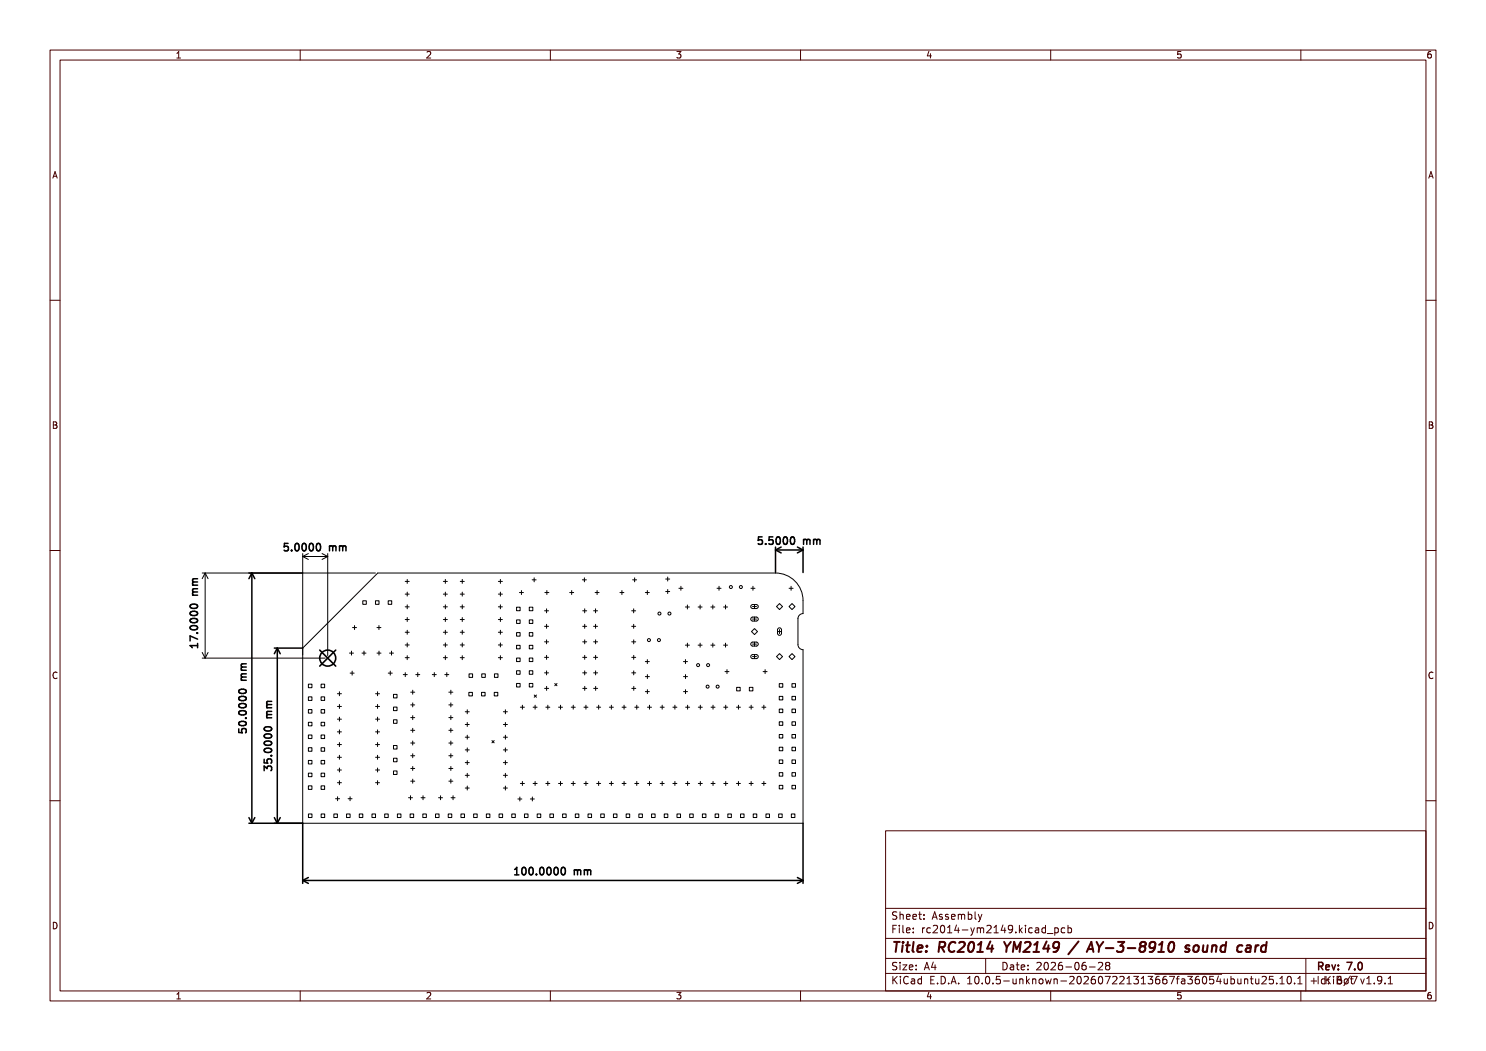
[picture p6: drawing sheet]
<svg xmlns="http://www.w3.org/2000/svg" width="297mm" height="210mm" viewBox="0 0 297 210" stroke-linecap="round" stroke-linejoin="round" font-family="sans-serif">
<g fill="none" stroke="#000" stroke-width=".32">
<path d="M63.9 129.9l3.2 3.2M67.1 129.9l-3.2 3.2"/>
<circle cx="65.5" cy="131.5" r="1.6"/>
</g>
<g fill="none" stroke="#000" stroke-width=".2">
<path d="M40.4 114.5h34.6M41 114.5v17M41 114.5l.6 1.1M41 114.5l-.6 1.1M60.5 110.6v53.9h100v-34.7a1.02 1.02 0 0 1-1-1v-5.2a1.02 1.02 0 0 1 1-1 8.1 8.1 0 0 0-1.1-5.8 5.5 5.5 0 0 0-4.4-2.3h-79.5l-15 15M60.5 111.2h5M60.5 111.2l1.1 .6M61.6 110.6l-1.1 .6M64.4 110.6l1.1 .6M65.5 110.6v20.4M65.5 111.2l-1.1 .6M81 118.7h.8"/>
<path d="M81 116.2h.8M81.4 115.8v.8M81.4 118.3v.8M88.6 118.7h.8M88.6 116.2h.8M89 115.8v.8M89 118.3v.8M92 118.7h.8M92 116.2h.8M92.4 115.8v.8M92.4 118.3v.8M99.6 118.7h.8"/>
<path d="M99.6 116.2h.8M100 115.8v.8M100 118.3v.8M103.8 118.4h.8M104.2 118v.8M106.4 115.9h.8M106.8 115.5v.8M108.9 118.4h.8M109.3 118v.8M113.9 118.4h.8M114.3 118v.8M116.4 115.9h.8"/>
<path d="M116.8 115.5v.8M118.9 118.4h.8M119.3 118v.8M123.9 118.4h.8M124.3 118v.8M126.4 115.9h.8M126.8 115.5v.8M129 118.4h.8M129.4 118v.8M133 118.2h.9M133 115.7h.9M133.5 115.3v.8"/>
<path d="M133.5 117.8v.8M135.7 117.5h.8M136.1 117.1v.9M143.3 117.5h.8M143.7 117.1v.9M150.1 117.5h.8M150.5 117.1v.9M157.7 117.5h.8M158.1 117.1v.9M40.4 131.5h24.6M40.4 130.4l.6 1.1M41.6 130.4l-.6 1.1"/>
<path d="M61.6 139.2h.7v.8h-.7zM61.6 136.7h.7v.7h-.7zM64.2 139.2h.7v.8h-.7zM64.2 136.7h.7v.7h-.7zM67.4 138.6h.8M67.8 138.2v.8M69.8 130.5h.9M70 134.5h.8M70.2 130.1v.8M70.4 134.1v.8M70.5 125.4h.8M70.9 125v.8"/>
<path d="M72.3 130.5h.9M72.5 120h.7v.8h-.7zM72.7 130.1v.8M75 120h.8v.8h-.8zM75.1 138.6h.8M75.3 125.4h.8M75.3 130.5h.9M75.5 138.2v.8M75.7 125v.8M75.7 130.1v.8M77.6 120h.7v.8h-.7zM77.6 134.5h.8"/>
<path d="M77.8 130.5h.9M78 134.1v.8M78.3 130.1v.8M78.6 138.7h.8v.8h-.8zM80.6 134.8h.8M81 121.3h.8M81 131.4h.8M81 128.9h.8M81 126.3h.8M81 123.8h.8M81 134.4v.8M81.4 120.9v.8"/>
<path d="M81.4 123.4v.8M81.4 125.9v.8M81.4 128.5v.8M81.4 131v.8M82.1 138.3h.8M82.5 137.9v.8M83.1 134.8h.8M83.5 134.4v.8M86.4 134.8h.8M86.8 134.4v.8M88.6 121.3h.8M88.6 131.4h.8"/>
<path d="M88.6 128.9h.8M88.6 126.3h.8M88.6 123.8h.8M88.9 134.8h.8M89 120.9v.8M89 123.4v.8M89 125.9v.8M89 128.5v.8M89 131v.8M89.3 134.4v.8M89.7 138.3h.8M90.1 137.9v.8"/>
<path d="M92 121.3h.8M92 131.4h.8M92 128.9h.8M92 126.3h.8M92 123.8h.8M92.4 120.9v.8M92.4 123.4v.8M92.4 125.9v.8M92.4 128.5v.8M92.4 131v.8M93.7 138.3h.7v.8h-.7zM93.7 134.6h.8v.8h-.8z"/>
<path d="M96.2 138.3h.8v.8h-.8zM96.3 134.6h.7v.8h-.7zM98.8 138.3h.7v.8h-.7zM98.8 134.6h.7v.8h-.7zM99.6 121.3h.8M99.6 131.4h.8M99.6 128.9h.8M99.6 126.3h.8M99.6 123.8h.8M100 120.9v.8M100 123.4v.8M100 125.9v.8"/>
<path d="M100 128.5v.8M100 131v.8M103.2 136.6h.8v.7h-.8zM103.2 134h.8v.7h-.8zM103.2 131.5h.8v.7h-.8zM103.2 128.9h.8v.8h-.8zM103.2 126.4h.8v.7h-.8zM103.2 123.9h.8v.7h-.8zM103.2 121.3h.8v.7h-.8zM105.8 136.6h.7v.7h-.7zM105.8 134h.7v.7h-.7zM105.8 131.5h.7v.7h-.7z"/>
<path d="M105.8 128.9h.7v.8h-.7zM105.8 126.4h.7v.7h-.7zM105.8 123.9h.7v.7h-.7zM105.8 121.3h.7v.7h-.7zM106.8 138.9l.4 .4M107.2 138.9l-.4 .4M108.8 134.4h.8M108.8 131.4h.8M108.8 128.2h.8M108.8 125.2h.8M108.8 122.1h.8M108.8 137.6h.9"/>
<path d="M109.2 121.7v.7M109.2 124.7v.9M109.2 127.9v.7M109.2 130.9v.9M109.2 134v.9M109.2 137.2v.7M110.9 136.6l.4 .4M111.3 136.6l-.4 .4M116.5 134.4h.8M116.5 131.4h.8M116.5 128.2h.8M116.5 125.2h.8"/>
<path d="M116.5 122.1h.8M116.5 137.6h.8M116.9 121.7v.7M116.9 124.7v.9M116.9 127.9v.7M116.9 130.9v.9M116.9 134v.9M116.9 137.2v.7M118.6 125.2h.8M118.6 122.1h.8M118.6 134.4h.8M118.6 131.4h.8"/>
<path d="M118.6 128.2h.8M118.7 137.6h.7M119 121.7v.7M119 124.7v.9M119 127.9v.7M119 130.9v.9M119 134v.9M119.1 137.2v.7M126.3 125.2h.7M126.3 122.1h.7M126.3 134.4h.8M126.3 131.4h.8"/>
<path d="M126.3 128.2h.8M126.3 137.6h.8M126.7 121.7v.7M126.7 124.7v.9M126.7 127.9v.7M126.7 130.9v.9M126.7 134v.9M126.7 137.2v.7M129 132.2h.8M129 138.2h.8M129 135.2h.8M129.4 131.8v.8"/>
<path d="M129.4 134.8v.8M129.4 137.8v.8M136.6 132.2h.8M136.6 138.2h.8M136.6 135.2h.8M137 128.9h.8M137 121.3h.8M137 131.8v.8M137 134.8v.8M137 137.8v.8M137.4 120.9v.8M137.4 128.5v.8"/>
<path d="M139.5 128.9h.8M139.5 121.3h.8M139.9 120.9v.8M139.9 128.5v.8M142.1 128.9h.8M142.1 121.3h.8M142.5 120.9v.8M142.5 128.5v.8M144.6 128.9h.8M144.6 121.3h.8M144.9 134.2h.8M145 120.9v.8"/>
<path d="M145 128.5v.8M145.3 133.8v.8M147.2 137.3h.7v.8h-.7zM149.8 137.3h.7v.8h-.7zM150.1 131l.4-.2h.7a.4 .4 0 0 1 .3 .4 .4 .4 0 0 1-.3 .4h-.7a.4 .4 0 0 1-.4-.6zM150.1 123.5l.4-.2h.7a.4 .4 0 0 1 .3 .4 .4 .4 0 0 1-.3 .4h-.7a.4 .4 0 0 1-.4-.6zM150.1 121l.4-.2h.7a.4 .4 0 0 1 .3 .4 .4 .4 0 0 1-.3 .4h-.7a.4 .4 0 0 1-.4-.6zM150.2 126.2l.6-.6 .6 .6-.6 .6zM150.2 128.4l1-.1a.4 .4 0 0 1 .3 .4 .4 .4 0 0 1-.3 .4h-.7a.4 .4 0 0 1-.4-.3 .4 .4 0 0 1 .1-.4zM150.4 131.2h.8M150.4 128.7h.8M150.4 123.7h.8"/>
<path d="M150.4 121.2h.8M150.8 120.8v.8M150.8 123.3v.8M150.8 128.3v.8M150.8 130.8v.8M152.5 134.2h.8M152.9 133.8v.8M155.4 126.2h.8M155.5 125.6a.4 .4 0 0 1 .4-.1 .4 .4 0 0 1 .3 .3v.7a.4 .4 0 0 1-.4 .5 .4 .4 0 0 1-.4-.5zM155.7 139.1h.8v.8h-.8zM155.7 136.6h.8v.7h-.8zM155.8 130.6l.6 .6-.6 .6-.6-.6z"/>
<path d="M155.8 120.6l.6 .6-.6 .6-.6-.6zM155.8 125.8v.8M157.7 121.2l.6-.6 .6 .6-.6 .6zM158.3 139.1h.7v.8h-.7zM158.3 136.6h.7v.7h-.7zM158.3 130.6l.6 .6-.6 .6-.6-.6zM61.6 157h.7v.7h-.7zM61.6 154.5h.7v.7h-.7zM61.6 151.9h.7v.8h-.7zM61.6 149.4h.7v.7h-.7zM61.6 146.9h.7v.7h-.7zM61.6 144.3h.7v.7h-.7z"/>
<path d="M61.6 141.8h.7v.7h-.7zM64.2 157h.7v.7h-.7zM64.2 154.5h.7v.7h-.7zM64.2 151.9h.7v.8h-.7zM64.2 149.4h.7v.7h-.7zM64.2 146.9h.7v.7h-.7zM64.2 144.3h.7v.7h-.7zM64.2 141.8h.7v.7h-.7zM67.1 159.6h.8M67.4 156.4h.8M67.4 153.9h.8M67.4 151.3h.8"/>
<path d="M67.4 148.8h.8M67.4 146.2h.8M67.4 143.7h.8M67.4 141.2h.8M67.5 159.2v.8M67.8 140.8v.8M67.8 143.3v.8M67.8 145.8v.8M67.8 148.4v.8M67.8 150.9v.8M67.8 153.5v.8M67.8 156v.8"/>
<path d="M69.6 159.6h.8M70 159.2v.8M75.1 156.4h.8M75.1 153.9h.8M75.1 151.3h.8M75.1 148.8h.8M75.1 146.2h.8M75.1 143.7h.8M75.1 141.2h.8M75.5 140.8v.8M75.5 143.3v.8M75.5 145.8v.8"/>
<path d="M75.5 148.4v.8M75.5 150.9v.8M75.5 153.5v.8M75.5 156v.8M78.6 154h.8v.8h-.8zM78.6 151.5h.8v.7h-.8zM78.6 149h.8v.7h-.8zM78.6 143.8h.8v.7h-.8zM78.6 141.3h.8v.7h-.8zM81.7 159.4h.7M82 159v.8M82.1 156.1h.8"/>
<path d="M82.1 153.6h.8M82.1 151h.8M82.1 148.5h.8M82.1 145.9h.8M82.1 143.4h.8M82.1 140.9h.8M82.5 140.4v.9M82.5 143v.8M82.5 145.5v.8M82.5 148.1v.8M82.5 150.6v.8M82.5 153.1v.9"/>
<path d="M82.5 155.7v.8M84.1 159.4h.9M84.5 159v.8M87.7 159.4h.7M88 159v.8M89.7 156.1h.8M89.7 153.6h.8M89.7 151h.8M89.7 148.5h.8M89.7 145.9h.8M89.7 143.4h.8M89.7 140.9h.8"/>
<path d="M90.1 140.4v.9M90.1 143v.8M90.1 145.5v.8M90.1 148.1v.8M90.1 150.6v.8M90.1 153.1v.9M90.1 155.7v.8M90.1 159.4h.9M90.5 159v.8M93 157.5h.8M93 154.9h.8M93 152.4h.8"/>
<path d="M93 149.8h.8M93 147.3h.8M93 144.8h.8M93 142.2h.8M93.4 141.8v.8M93.4 144.4v.8M93.4 146.9v.8M93.4 149.4v.8M93.4 152v.8M93.4 154.5v.8M93.4 157.1v.8M98.3 148l.5 .4"/>
<path d="M98.8 148l-.5 .4M100.6 157.5h.8M100.6 154.9h.8M100.6 152.4h.8M100.6 149.8h.8M100.6 147.3h.8M100.6 144.8h.8M100.6 142.2h.8M101 141.8v.8M101 144.4v.8M101 146.9v.8M101 149.4v.8"/>
<path d="M101 152v.8M101 154.5v.8M101 157.1v.8M103.5 159.6h.8M103.9 159.3v.7M104 156.6h.8M104 141.3h.8M104.4 140.9v.8M104.4 156.1v.9M106 159.6h.8M106.4 159.3v.7M106.5 156.6h.9"/>
<path d="M106.5 141.3h.9M106.9 140.9v.8M106.9 156.1v.9M109.1 156.6h.8M109.1 141.3h.8M109.5 140.9v.8M109.5 156.1v.9M111.6 156.6h.8M111.6 141.3h.8M112 140.9v.8M112 156.1v.9M114.2 156.6h.8"/>
<path d="M114.2 141.3h.8M114.6 140.9v.8M114.6 156.1v.9M116.7 156.6h.8M116.7 141.3h.8M117.1 140.9v.8M117.1 156.1v.9M119.2 156.6h.9M119.2 141.3h.9M119.6 140.9v.8M119.6 156.1v.9M121.8 156.6h.8"/>
<path d="M121.8 141.3h.8M122.2 140.9v.8M122.2 156.1v.9M124.3 156.6h.8M124.3 141.3h.8M124.7 140.9v.8M124.7 156.1v.9M126.9 156.6h.8M126.9 141.3h.8M127.3 140.9v.8M127.3 156.1v.9M129.4 156.6h.8"/>
<path d="M129.4 141.3h.8M129.8 140.9v.8M129.8 156.1v.9M131.9 156.6h.9M131.9 141.3h.9M132.3 140.9v.8M132.3 156.1v.9M134.5 156.6h.8M134.5 141.3h.8M134.9 140.9v.8M134.9 156.1v.9M137 156.6h.8"/>
<path d="M137 141.3h.8M137.4 140.9v.8M137.4 156.1v.9M139.6 156.6h.8M139.6 141.3h.8M140 140.9v.8M140 156.1v.9M142.1 156.6h.8M142.1 141.3h.8M142.5 140.9v.8M142.5 156.1v.9M144.6 156.6h.9"/>
<path d="M144.6 141.3h.9M145 140.9v.8M145 156.1v.9M147.2 156.6h.8M147.2 141.3h.8M147.6 140.9v.8M147.6 156.1v.9M149.7 156.6h.8M149.7 141.3h.8M150.1 140.9v.8M150.1 156.1v.9M152.3 156.6h.8"/>
<path d="M152.3 141.3h.8M152.7 140.9v.8M152.7 156.1v.9M155.7 156.9h.8v.7h-.8zM155.7 154.4h.8v.7h-.8zM155.7 151.8h.8v.8h-.8zM155.7 149.3h.8v.7h-.8zM155.7 146.8h.8v.7h-.8zM155.7 144.2h.8v.7h-.8zM155.7 141.7h.8v.7h-.8zM158.3 156.9h.7v.7h-.7zM158.3 154.4h.7v.7h-.7z"/>
<path d="M158.3 151.8h.7v.8h-.7zM158.3 149.3h.7v.7h-.7zM158.3 146.8h.7v.7h-.7zM158.3 144.2h.7v.7h-.7zM158.3 141.7h.7v.7h-.7zM61.6 162.6h.8v.8h-.8zM64.2 162.6h.7v.8h-.7zM66.7 162.6h.7v.8h-.7zM69.3 162.6h.7v.8h-.7zM71.8 162.6h.7v.8h-.7zM74.3 162.6h.8v.8h-.8zM76.9 162.6h.7v.8h-.7z"/>
<path d="M79.4 162.6h.7v.8h-.7zM82 162.6h.7v.8h-.7zM84.5 162.6h.7v.8h-.7zM87 162.6h.8v.8h-.8zM89.6 162.6h.7v.8h-.7zM92.1 162.6h.7v.8h-.7zM94.7 162.6h.7v.8h-.7zM97.2 162.6h.7v.8h-.7zM99.7 162.6h.8v.8h-.8zM102.3 162.6h.7v.8h-.7zM104.8 162.6h.7v.8h-.7zM107.4 162.6h.7v.8h-.7z"/>
<path d="M109.9 162.6h.7v.8h-.7zM112.4 162.6h.8v.8h-.8zM115 162.6h.7v.8h-.7zM117.5 162.6h.7v.8h-.7zM120.1 162.6h.7v.8h-.7zM122.6 162.6h.7v.8h-.7zM125.1 162.6h.8v.8h-.8zM127.7 162.6h.7v.8h-.7zM130.2 162.6h.7v.8h-.7zM132.8 162.6h.7v.8h-.7zM135.3 162.6h.7v.8h-.7zM137.8 162.6h.8v.8h-.8z"/>
<path d="M140.4 162.6h.7v.8h-.7zM142.9 162.6h.7v.8h-.7zM145.5 162.6h.7v.8h-.7zM148 162.6h.7v.8h-.7zM150.5 162.6h.8v.8h-.8zM153.1 162.6h.7v.8h-.7zM155.6 162.6h.7v.8h-.7zM158.2 162.6h.7v.8h-.7z"/>
<circle cx="146.1" cy="117.3" r=".3"/>
<circle cx="148.1" cy="117.3" r=".3"/>
<circle cx="129.7" cy="127.9" r=".3"/>
<circle cx="131.7" cy="127.9" r=".3"/>
<circle cx="131.8" cy="122.6" r=".3"/>
<circle cx="133.8" cy="122.6" r=".3"/>
<circle cx="139.5" cy="132.9" r=".3"/>
<circle cx="141.4" cy="137.2" r=".3"/>
<circle cx="141.5" cy="132.9" r=".3"/>
<circle cx="143.4" cy="137.2" r=".3"/>
</g>
<g fill="none" stroke="#000" stroke-width=".3">
<path d="M38.5 118.9h1M38.5 116.9h1M38.7 118.3l-.2 .2 .1 .4M38.7 116.3l-.2 .2 .1 .4M38.7 118.3h.8M38.7 116.3h.8M39.5 115.6l-.9 .1-.1 .4 .2 .2M39.5 117.6l-.9 .1-.1 .4 .2 .2M49.8 114.5h10.7M50.3 114.5v50M50.3 114.5l.6 1.1M50.3 114.5l-.5 1.1"/>
<path d="M57.6 108.6h-.7l-.1 .7 .2-.2 .5 .1 .1 .2v.5l-.2 .2-.6-.2M58.3 109.9v.2M59.1 108.6h.2a.8 .8 0 0 1 .5 .7 .8 .8 0 0 1-.5 .8 1 1 0 0 1-.2-1.5zM60.5 108.7l.2-.1a.8 .8 0 0 1 .5 .7 .8 .8 0 0 1-.5 .8l-.2-.2-.1-.4zM62 108.6h.1a.8 .8 0 0 1 .6 .7 .8 .8 0 0 1-.6 .8 1 1 0 0 1-.1-1.5zM63.4 108.7l.2-.1a.8 .8 0 0 1 .5 .7 .8 .8 0 0 1-.5 .8l-.2-.2-.2-.4zM65.9 109.1v1M65.9 109.2l.4-.1 .2 .2M66.5 109.3l.2-.2h.4v1M66.5 109.3v.8M67.9 109.2l.4-.1 .2 .2M67.9 109.1v1"/>
<path d="M68.5 109.3l.2-.2h.4v1M68.5 109.3v.8M152.3 107.3h-.7l-.1 .7 .2-.2 .5 .1 .2 .2-.1 .5-.2 .2-.6-.2M153 108.6v.2M154.5 107.3h-.7l-.1 .7 .2-.2 .5 .1 .1 .2v.5l-.3 .2-.5-.2M155 109.3v5.1M155 109.9h5.5M155 109.9l1.1 .6M155.2 107.4l.3-.1a.8 .8 0 0 1 .5 .7 .8 .8 0 0 1-.5 .8l-.3-.2-.1-.4zM156.1 109.3l-1.1 .6M156.7 107.4l.2-.1a.8 .8 0 0 1 .5 .7 .8 .8 0 0 1-.5 .8l-.2-.2-.2-.4zM158.1 107.4l.2-.1a.8 .8 0 0 1 .5 .7 .8 .8 0 0 1-.5 .8l-.2-.2-.1-.4z"/>
<path d="M159.4 109.3l1.1 .6M160.5 109.3v5.1M160.5 109.9l-1.1 .6M160.6 107.8v1M160.6 107.9l.4-.1 .2 .2M161.2 108l.3-.2h.3l.1 1M161.2 108v.8M162.6 107.9l.4-.1 .3 .2M162.6 107.8v1M163.3 108l.2-.2h.3l.1 1M163.3 108v.8M38.1 122.4a.89 .89 0 0 1 1.4 .2 .85 .85 0 0 1-1.5-.1z"/>
<path d="M38.1 123.8a.89 .89 0 0 1 1.4 .3 .85 .85 0 0 1-1.5-.2zM38.1 120.9a.81 .81 0 0 1 1.4 .3 .85 .85 0 0 1-1.5-.1zM38.1 125.1a.81 .81 0 0 1 1.4 .4 .85 .85 0 0 1-1.5-.1zM39.3 126.5h.2M39.5 128.6v.8M39.5 129h-1.5l.4 .4M39.5 127.7l-1.5-.6v1M47.9 137.9a.81 .81 0 0 1 1.3 .3 .85 .85 0 0 1-1.5-.1zM47.9 139.3a.81 .81 0 0 1 1.3 .3 .85 .85 0 0 1-1.5-.1zM48.2 135.9h1M48.2 133.9h1M48.4 135.3l-.2 .2 .2 .4"/>
<path d="M48.4 133.3l-.2 .2 .2 .4M48.4 135.3h.8M48.4 133.3h.8M49.2 132.6l-.9 .1-.1 .4 .2 .2M49.2 134.6l-.9 .1-.1 .4 .2 .2M54.8 129.5h5.7M55.4 129.5v35M55.4 129.5l.6 1.1M55.4 129.5l-.6 1.1M47.7 145.6v.8h.7l-.1-.2 .1-.5 .2-.1h.5l.1 .3-.1 .5M47.9 140.7a.81 .81 0 0 1 1.3 .4 .85 .85 0 0 1-1.5-.2zM47.9 142.1a.81 .81 0 0 1 1.3 .4 .85 .85 0 0 1-1.5-.1z"/>
<path d="M47.9 144.3a.81 .81 0 0 1 1.3 .3 .85 .85 0 0 1-1.5-.1zM49.1 143.5h.1M52.8 151.7v.7l.7 .1-.1-.2v-.5l.3-.2 .5 .1 .1 .2-.1 .6M52.8 154v-.9l.6 .5 .1-.5h.7l.1 .3-.1 .6M52.9 145.4a.89 .89 0 0 1 1.4 .3 .85 .85 0 0 1-1.5-.1zM52.9 146.9a.89 .89 0 0 1 1.4 .2 .85 .85 0 0 1-1.5-.1zM52.9 148.3a.89 .89 0 0 1 1.4 .3 .85 .85 0 0 1-1.5-.2zM52.9 149.7a.89 .89 0 0 1 1.4 .3 .85 .85 0 0 1-1.5-.1zM53.3 141.4h1M53.3 143.4h1M53.5 142.8l-.2 .2 .1 .4M53.5 140.8l-.2 .2 .1 .4"/>
<path d="M53.5 142.8h.8M53.5 140.8h.8M54.2 151h.1M54.3 140.1l-.9 .1-.1 .4 .2 .2M54.3 142.1l-.9 .1-.1 .4 .2 .2M49.8 164.5h10.7v12M49.8 163.4l.5 1.1M50.9 163.4l-.6 1.1M54.8 163.4l.6 1.1M56 163.4l-.6 1.1M60.5 175.9h100M60.5 175.9l1.1 .6"/>
<path d="M61.6 175.3l-1.1 .6M102.9 174.8h.8M102.9 173.7l.4-.4v1.5M104.5 173.4l.1-.1a.8 .8 0 0 1 .6 .8 .8 .8 0 0 1-.6 .7 1 1 0 0 1-.1-1.4zM105.9 173.5l.2-.2a.8 .8 0 0 1 .5 .8 .8 .8 0 0 1-.5 .7l-.2-.1-.2-.5zM107.2 174.7v.1M108 173.5l.2-.2a.8 .8 0 0 1 .5 .8 .8 .8 0 0 1-.5 .7l-.2-.1-.1-.5zM109.4 173.5l.2-.2a.8 .8 0 0 1 .6 .8 .8 .8 0 0 1-.6 .7l-.2-.1-.1-.5zM110.9 173.4l.2-.1a.8 .8 0 0 1 .5 .8 .8 .8 0 0 1-.5 .7 1 1 0 0 1-.2-1.4zM112.3 173.5l.2-.2a.8 .8 0 0 1 .5 .8 .8 .8 0 0 1-.5 .7l-.2-.1-.2-.5zM114.8 173.8v1M114.8 174l.4-.2 .2 .2"/>
<path d="M115.4 174l.2-.2 .4 .1 .1 .9M115.4 174v.8M116.8 174l.4-.2 .2 .2M116.8 173.8v1M117.4 174l.2-.2 .4 .1 .1 .9M117.4 174v.8M159.4 175.3l1.1 .6M160.5 164.5v12M160.5 175.9l-1.1 .6"/>
</g>
<g fill="none" stroke="#480000" stroke-width=".2">
<path d="M10 10h277v190h-277zM12 12h273v186h-273zM35.3 11.6h.8M35.3 10.7l.4-.4v1.3M60 10v2M85.3 10.4l.5-.1 .3 .4-.8 .9h.8M110 10v2M135.3 10.3h.8l-.4 .5 .3 .1v.6l-.2 .1-.5-.1M160 10v2M185.7 10.2l-.4 1h.9M186 10.7v.9M210 10v2"/>
<path d="M236 10.3h-.6l-.1 .6 .2-.1 .5 .1 .1 .1-.1 .5-.2 .1-.5-.1M260 10v2M286 10.3l-.4 .1-.2 .2-.1 .7 .3 .3 .4-.1 .1-.5-.1-.1-.4-.1-.3 .2M10.6 35.6l.4-1.3 .4 1.3M10.7 35.2h.6M285.6 35.6l.4-1.3 .4 1.3M285.7 35.2h.6M10 60h2M285 60h2M10.7 84.3h.4l.2 .2-.2 .4 .2 .1 .1 .3-.2 .3h-.5zM10.7 84.9h.4M285.7 84.3h.4l.2 .2-.2 .4 .2 .1 .1 .3-.2 .3h-.5z"/>
<path d="M285.7 84.9h.4M10 110h2M285 110h2M11.4 134.4a.62 .62 0 0 0-.9 .5 .62 .62 0 0 0 .7 .7l.2-.1M286.4 134.4a.62 .62 0 0 0-.9 .5 .62 .62 0 0 0 .7 .7l.2-.1M10 160h2M285 160h2M177 166h108v32h-108zM10.7 184.3a.66 .66 0 0 1 .7 .6 .66 .66 0 0 1-.7 .7zM35.3 198.7l.4-.4v1.3M35.3 199.6h.8M60 198v2"/>
<path d="M85.3 198.4l.5-.1 .3 .4-.8 .9h.8M110 198v2M135.3 198.3h.8l-.4 .5 .3 .1v.6l-.2 .1-.5-.1M160 198v2M177 194.5h108M177 191.5h108M177 187.5h108M177 181.5h108M178.5 195.1v1.5M178.5 185.6h.5M178.7 195.7l.6 .9M179.2 184.9h-.7v1.5"/>
<path d="M179.2 192.4l-.5-.1-.2 .1v.5l.6 .3 .1 .3-.2 .3-.6-.1M179.2 182.3l-.5-.1-.2 .1v.5l.6 .3 .1 .3-.2 .3-.6-.1M179.3 195.1l-.8 .9M179.7 184.9v.1M179.7 185.4v1M179.9 182.2v1.5M179.9 192.3v.1M179.9 192.8v1M179.9 182.8l.2-.1 .4 .1v.9M180 195.1v.1M180 195.6v1M180.5 192.8h.7l-.7 1h.7"/>
<path d="M180.5 184.9v1.3l.2 .2M181.2 185.9l.7-.2-.1-.2-.4-.1-.2 .2v.7h.6M181.2 183.2l.7-.1-.1-.3-.4-.1-.2 .2v.7h.6M181.5 195.2a.71 .71 0 0 0-1 .5 .71 .71 0 0 0 .7 .9l.3-.1M181.7 193.3l.8-.1-.1-.3-.4-.1-.3 .2 .1 .7h.6M182.2 195.7h.5l.1 .9M182.5 183.2l.7-.1-.1-.3-.4-.1-.2 .2v.7h.6M182.5 186.3v.1M182.5 185.5v.1M182.8 196h-.5l-.2 .2 .2 .4 .5-.1M183.1 193.7v.1M183.1 192.9v.1"/>
<path d="M183.6 182.7h.6M183.8 182.2v1.3l.4 .2M184.2 195.7l-.5-.1-.2 .3 .1 .6h.6M184.2 195.1v1.5M184.4 185.4v1M184.7 183.6v.1M184.7 182.8v.1M184.7 193.8l.5-1.5 .5 1.5M184.8 185.4l-.4 .3M184.9 193.4h.7M185.7 198.2l-.4 1h.9M186 185.5l-.5-.1-.3 .3 .2 .6h.6"/>
<path d="M186 198.7v.9M186 195.8h.5M186.3 183.7l.5-1.5 .5 1.5M186.5 183.3h.7M186.5 185l.6-.1 .3 .4-.9 1.1h.9M186.5 192.2l-.3 1.1h.9M186.7 195.1h-.7v1.5h.7M186.9 192.8v1M187.4 196.5v.1M188.1 195.1a.76 .76 0 0 1 .9 .7 .76 .76 0 0 1-.9 .8zM188.1 185l.2-.1a.8 .8 0 0 1 .5 .7 .8 .8 0 0 1-.5 .8l-.2-.1-.1-.5zM188.3 182.8l-.3-.1-.3 .2 .1 .2 .5 .2v.3h-.6"/>
<path d="M189.4 186.4h.8M189.4 185.3l.4-.4v1.5M189.5 182.8l-.3-.1-.2 .2v.2l.5 .2v.3h-.5M189.6 196.5v.1M190.1 196.6l.5-1.5 .5 1.5M190.2 183.2l.7-.1-.1-.3-.4-.1-.2 .2v.7h.6M190.2 196.2h.8M191.2 184.8l-.4 1.1h.9M191.5 182.8l.5-.1 .2 .2M191.5 182.7v1M191.5 185.4v1M191.6 196.5v.1"/>
<path d="M192.2 182.9l.2-.2 .3 .1 .1 .9M192.2 182.9v.8M192.3 185.8h1.2M193.4 196.6h.8M193.4 195.5l.4-.4v1.5M193.5 182.8l.5-.1 .2 .3-.1 .6h-.6M193.5 182.2v1.5M194 185.4l.4 1M194.4 186.4l-.4 .5M194.7 185.4l-.3 1M194.9 182.2v1.3l.2 .2M195 195.2l.2-.1a.8 .8 0 0 1 .5 .7 .8 .8 0 0 1-.5 .8l-.2-.1-.2-.5z"/>
<path d="M195.3 185.5l.4-.1 .3 .2M195.3 185.4v1M195.5 182.7l.4 1M195.9 183.7l-.4 .5M196 185.6l.2-.2 .3 .1 .1 .9M196 185.6v.8M196.2 182.7l-.3 1M196.3 196.5v.1M197 191.5v3M197.1 195.2l.2-.1a.8 .8 0 0 1 .5 .7 .8 .8 0 0 1-.5 .8l-.2-.1-.1-.5zM197.2 185l.6-.1 .3 .4-.9 1.1h.9M198.5 196.5v.1"/>
<path d="M198.7 186.4h.8M198.7 185.3l.4-.4v1.5M199.9 195.1h-.7l-.1 .7 .2-.1h.5l.2 .3-.1 .5-.2 .1-.6-.1M200.5 192.3a.76 .76 0 0 1 .8 .7 .76 .76 0 0 1-.8 .8zM200.5 184.8l-.4 1.1h.9M200.6 196h1.1M200.8 185.4v1M202 192.9h.5l.1 .9M202.4 185.5l-.3 .3h-.3l-.3-.3 .2-.5 .4-.1 .2 .1a.99 .99 0 0 1-.3 1.4h-.3M202.5 195.6v.9l.4 .1 .2-.1M202.6 193.2h-.5l-.2 .2 .2 .4 .5-.1M203 186.3v.1"/>
<path d="M203.1 192.8h.6M203.1 195.6v1M203.3 192.3v1.3l.4 .2M203.7 184.9v1.5M203.8 195.7l.2-.1 .4 .1 .1 .9M203.8 195.6v1M203.9 185.8l.4 .6M204.1 193.3l.7-.1-.1-.3-.4-.1-.2 .2 .1 .7h.5M204.3 185.4l-.6 .6M205 184.9v.1M205 185.4v1M205.2 195.1v1.5"/>
<path d="M205.3 196l.4 .6M205.5 193.7v.1M205.5 192.9v.1M205.7 195.6l-.5 .6M206.3 185.5l-.4-.1-.3 .3 .1 .6h.6M206.4 195.7l.2-.1 .4 .1v.9M206.4 195.6v1M207 185.5h.5l.1 .9M207.2 192.4l.6-.1 .3 .4-.9 1.1h.9M207.6 185.7l-.5 .1-.2 .2 .2 .4 .5-.1M207.8 195.7l.4-.1 .3 .3v.4l-.3 .3-.4-.1-.1-.2zM208.9 192.4l.1-.1a.8 .8 0 0 1 .5 .7 .8 .8 0 0 1-.5 .8 1 1 0 0 1-.1-1.4z"/>
<path d="M209 195.6l.2 1 .3-.7 .3 .7 .3-1M209 185.5l-.5-.1-.3 .3 .2 .6h.6M209 184.9v1.5M209.3 186.5h1.2M210 198v2M210.1 192.4l.6-.1 .3 .4-1 1.1h1M210.7 195.7l.2-.1 .3 .1 .1 .9M210.7 195.6v1M210.8 185.5l.4-.1 .3 .3-.1 .6h-.6M210.8 185.4v1.5M212 196h1.2M212.2 192.3l-.4 .1a1.01 1.01 0 0 0 0 1.4l.5-.1 .1-.5-.3-.3h-.3l-.3 .3"/>
<path d="M212.8 185.5l-.4-.1-.3 .3 .1 .6h.6M213 193.2h1.2M213.5 185.5l.4-.1 .3 .3-.2 .6h-.5M213.5 184.9v1.5M213.8 195.2l.6-.1 .3 .4-1 1.1h1M215 192.4l.2-.1a.8 .8 0 0 1 .5 .7 .8 .8 0 0 1-.5 .8l-.2-.1-.2-.5zM215.5 195.2l.1-.1a.8 .8 0 0 1 .5 .7 .8 .8 0 0 1-.5 .8 1 1 0 0 1-.1-1.4zM216.7 195.2l.5-.1 .3 .4-.9 1.1h.9M217 192.3l-.5 .1a1.01 1.01 0 0 0 0 1.4l.5-.1 .1-.5-.3-.3h-.3l-.3 .3M217.7 193.2h1.2M218.8 195.1l-.4 .1a1.01 1.01 0 0 0 0 1.4l.5-.1 .1-.5-.3-.3h-.3l-.3 .3M219.5 192.4l.6-.1 .3 .4-.9 1.1h.9"/>
<path d="M219.7 195.2l.2-.1a.8 .8 0 0 1 .5 .7 .8 .8 0 0 1-.5 .8l-.2-.1-.2-.5zM220.9 195.1h1l-.7 1.5M221.2 192.9l-.2-.2 .2-.4 .5 .1 .1 .2-.3 .3M221.2 192.9l-.2 .3v.3l.2 .3 .5-.1 .1-.2-.1-.4-.2-.2M221.2 192.9h.3M222.4 195.2l.6-.1 .2 .4-.9 1.1h.9M223.8 195.2l.6-.1 .3 .4-1 1.1h1M225.2 196.6h.9M225.2 195.5l.5-.4v1.5M226.6 195.1h.9l-.5 .6 .5 .1v.7l-.3 .1-.6-.1M228.1 196.6h.9M228.1 195.5l.4-.4v1.5"/>
<path d="M229.5 195.1h.9l-.5 .6 .4 .1v.7l-.2 .1-.6-.1M230.8 194.7h13.4M231.7 195.1l-.5 .1a1.01 1.01 0 0 0 0 1.4l.5-.1 .1-.5-.3-.3h-.3l-.2 .3M233.1 195.1l-.4 .1a1.01 1.01 0 0 0 0 1.4l.5-.1v-.5l-.2-.3h-.3l-.3 .3M233.7 195.1h1l-.6 1.5M235.1 195.6h.6M235.7 195.1l-.4 .2v1.3M236 198.3h-.6l-.1 .6 .2-.1 .5 .1 .1 .1-.1 .5-.2 .1-.5-.1M236.2 195.7h.5l.1 .9M236.8 196h-.5l-.2 .2 .2 .4 .5-.1M237.4 195.1h.9l-.5 .6 .4 .1v.7l-.2 .1-.6-.1M239.6 195.1l-.4 .1a1.01 1.01 0 0 0 0 1.4l.5-.1v-.5l-.2-.3h-.5l-.1 .3"/>
<path d="M240.5 195.2l.2-.1a.8 .8 0 0 1 .5 .7 .8 .8 0 0 1-.5 .8l-.2-.1-.2-.5zM242.5 195.1h-.7l-.1 .7 .3-.1h.5l.1 .3-.1 .5-.2 .1-.6-.1M243.5 195l-.3 1.1h.9M243.9 195.6v1M244.7 195.6v.9l.4 .1 .2-.1M245.3 195.6v1M246 195.7l.5-.1 .2 .3-.1 .6h-.6M246 195.1v1.5M247.4 195.6l.1 .9 .3 .1 .2-.1M248 195.6v1M248.7 195.7l.3-.1 .3 .1 .1 .9M248.7 195.6v1"/>
<path d="M249.9 195.6h.6M250.1 195.1v1.3l.4 .2M251 195.6v.9l.4 .1 .2-.1M251.6 195.6v1M252.2 195.2l.6-.1 .3 .4-.9 1.1h.9M254.5 195.1h-.8v.7l.2-.1h.5l.1 .3v.5l-.3 .1-.5-.1M255.2 196.5v.1M255.8 196.6h.9M255.8 195.5l.4-.4v1.5M257.5 195.2l.1-.1a.8 .8 0 0 1 .5 .7 .8 .8 0 0 1-.5 .8 1 1 0 0 1-.1-1.4zM258.7 196.5v.1M259.4 196.6h.8"/>
<path d="M259.4 195.5l.4-.4v1.5M260 198v2M261 191.5v6.5M262 196h1.2M262.6 195.4v1.2M263.5 195.1v1.5M264.8 195.7l-.4-.1-.3 .3 .1 .6h.6M264.8 195.1v1.5M265 195.1v1.5M265.2 195.7l.7 .9M265.5 196.5v.1M265.5 195.7v.1"/>
<path d="M265.9 195.1l-.9 .9M266.5 195.1v.1M266.5 195.6v1M267.2 195.8h.5M267.7 195.8a.4 .4 0 0 1 .4 .4 .4 .4 0 0 1-.3 .4M267.7 195.8a.32 .32 0 0 0 .3-.4 .32 .32 0 0 0-.5-.2 1.16 1.16 0 0 0 0 1.3l.1 .1M268 195.1h-.8v1.5h.7l.2-.1 .1-.5-.2-.3h-.4l-.3 .3M268.8 195.7l.4-.1 .3 .3v.4l-.3 .3-.4-.1-.1-.2zM269.9 195.6h.6M269.9 195l-1.3 2M270.1 195.1v1.3l.4 .2M270.2 195.1h1l-.6 1.5"/>
<path d="M272 195.6l.3 1 .4-1M273.2 196.6h.8M273.2 195.5l.4-.4v1.5M274.7 196.5v.1M276.2 195.7l-.3 .3h-.3l-.3-.3 .2-.5 .4-.1 .2 .1a.99 .99 0 0 1-.4 1.4h-.2M276.8 196.5v.1M277.5 196.6h.8M277.5 195.5l.4-.4v1.5M285.7 184.3a.66 .66 0 0 1 .7 .6 .66 .66 0 0 1-.7 .7zM286 198.3l-.4 .1-.2 .2-.1 .8 .3 .2 .4-.1 .1-.5-.1-.1-.4-.1-.3 .2"/>
</g>
<path d="M263.6 193.1l.7-.1 .1-.2-.1-.4-.2-.1h-.5v1.5M263.9 193.1l.5 .7M265 193.3l.7-.2-.1-.2-.4-.1-.2 .2 .1 .7h.5M266.2 192.8l.4 1 .3-1M267.5 193.6v.2M267.5 192.9v.1M269.2 192.3h1l-.6 1.5M270.8 193.6v.2M271.6 192.4l.2-.1a.8 .8 0 0 1 .5 .7 .8 .8 0 0 1-.5 .8l-.2-.2-.2-.4z" fill="none" stroke="#480000" stroke-width=".3"/>
<g fill="none" stroke="#480000" stroke-width=".4">
<path d="M178.7 188.2h1.1M179.3 188.2l-.3 2M180.4 188.9l-.1 1.3M180.5 188.2v.2M181.1 188.9h.7M181.5 188.2l-.3 1.7 .1 .2 .4 .1M182.6 188.2l-.2 1.7 .2 .3M183.4 189.5l1-.1-.1-.4h-.7l-.3 .9 .3 .3 .6-.1M185.1 190v.2M185.3 189l-.1 .2M187.7 189.3l1-.1a.52 .52 0 0 0 .2-.5 .52 .52 0 0 0-.3-.5h-.8l-.2 2M188.2 189.3l.5 .9"/>
<path d="M191 188.4a.88 .88 0 0 0-1.1 0 .88 .88 0 0 0-.3 1 .69 .69 0 0 0 .3 .7 .69 .69 0 0 0 .9-.1M191.7 188.4l.3-.2h.5l.3 .2v.4l-.1 .3-1.3 1.1h1.2M193.8 188.4l.1-.1a.44 .44 0 0 1 .7 .3 1.15 1.15 0 0 1-.7 1.6l-.2-.1a1.54 1.54 0 0 1 .1-1.7zM195.3 190.2h1.1M195.5 188.8l.6-.6-.2 2M197.9 188.1l-.6 1.4h1.2M198.3 188.9l-.1 1.3M200.7 188.2l.5 1.1M201.2 189.3l-.1 .9M202 188.2l-.8 1.1M202.4 190.2l.3-2 .5 1.4 .8-1.4-.2 2M204.9 188.4l.3-.2h.4l.3 .2 .1 .4-.2 .3-1.3 1.1h1.3"/>
<path d="M206.5 190.2h1.2M206.7 188.8l.7-.6-.3 2M209.2 188.1l-.7 1.4h1.3M209.6 188.9l-.2 1.3M211.6 189.1a.64 .64 0 0 1-1 .2v-.7a.64 .64 0 0 1 1-.2 1.47 1.47 0 0 1-.7 1.8h-.4M215.6 188.1l-2.1 2.6M217.2 190.2l.9-2 .4 2M217.5 189.6h.9M219.2 188.2l.5 1.1M219.7 189.3l-.1 .9M220.5 188.2l-.8 1.1M221 189.4h1.5"/>
<path d="M223.5 188.2h1.2l-.8 .8 .6 .2-.1 .8-.3 .2h-.6l-.3-.2M225.4 189.4h1.5M228.2 189.1l-.3-.2v-.3a.64 .64 0 0 1 1.1-.2v.3l-.4 .4M228.2 189.1a.65 .65 0 0 0-.3 1 .65 .65 0 0 0 .8-.1 .65 .65 0 0 0 .1-.8l-.2-.1M228.2 189.1h.4M230.9 189.1a.64 .64 0 0 1-1.1 .2v-.7a.64 .64 0 0 1 1.1-.2 1.47 1.47 0 0 1-.7 1.8h-.4M231.5 190.2h1.1M231.7 188.8l.6-.6-.2 2M233.8 188.4l.1-.1a.44 .44 0 0 1 .7 .3 1.15 1.15 0 0 1-.7 1.6l-.2-.1a1.54 1.54 0 0 1 .1-1.7zM237.7 189a.49 .49 0 0 0-.8 .3l.3 .2 .5 .1v.2l-.3 .4-.6-.1M238.7 189.1a.52 .52 0 0 1 .5-.2 .52 .52 0 0 1 .4 .4l-.1 .5a.55 .55 0 0 1-.5 .4 .55 .55 0 0 1-.5-.4zM240.5 188.9v1.2a.57 .57 0 0 0 .7-.1"/>
<path d="M241.4 188.9l-.2 1.3M242.3 189.1a.49 .49 0 0 1 .8 .1l-.1 1M242.3 188.9l-.1 1.3M245 189a.66 .66 0 0 0-1 .3l-.1 .5 .2 .3h.7M245.1 188.2l-.3 2M248.3 189a.66 .66 0 0 0-1 .3v.5l.1 .3h.8M249.2 189h.7v1.2M250 189.4h-.7a.4 .4 0 0 0-.3 .4 .4 .4 0 0 0 .2 .4l.7-.1M251 188.9l-.2 1.3M251.6 188.9l-.4 .1-.3 .3M253.1 189a.66 .66 0 0 0-1 .3l-.1 .5 .2 .3h.7M253.2 188.2l-.3 2"/>
</g>
<text font-size="2.7" fill="#fff" x="178" y="190.3">Title: RC2014 YM2149 / AY-3-8910 sound card</text>
<g font-size="2" fill="#fff">
<text x="57.6" y="110.1">5.0000 mm</text>
<text x="152.3" y="108.8">5.5000 mm</text>
<text x="39.6" y="128.5" transform="rotate(-90 39.6 128.5)">17.0000 mm</text>
<text x="49.3" y="145.5" transform="rotate(-90 49.3 145.5)">50.0000 mm</text>
<text x="54.4" y="153" transform="rotate(-90 54.4 153)">35.0000 mm</text>
<text x="103.9" y="174.9">100.0000 mm</text>
<text x="178" y="183.8">Sheet: Assembly</text>
<text x="178" y="186.5">File: rc2014-ym2149.kicad_pcb</text>
<text x="178" y="193.9">Size: A4</text>
<text x="178" y="196.7">KiCad E.D.A. 10.0.5-unknown-202607221313~{667fa36054}ubuntu25.10.1 + KiBot v1.9.1</text>
<text x="200" y="193.9">Date: 2026-06-28</text>
<text x="263" y="196.7">Id: 6/7</text>
<text x="263" y="193.9">Rev: 7.0</text>
</g>
<g font-size="1.7" fill="#fff">
<text x="35" y="11.6">1</text>
<text x="85" y="11.6">2</text>
<text x="135" y="11.6">3</text>
<text x="185" y="11.6">4</text>
<text x="235" y="11.6">5</text>
<text x="285" y="11.6">6</text>
<text x="10.5" y="35.6">A</text>
<text x="285.5" y="35.6">A</text>
<text x="10.5" y="85.6">B</text>
<text x="285.5" y="85.6">B</text>
<text x="10.5" y="135.6">C</text>
<text x="285.5" y="135.6">C</text>
<text x="10.5" y="185.6">D</text>
<text x="285.5" y="185.6">D</text>
<text x="35" y="199.7">1</text>
<text x="85" y="199.7">2</text>
<text x="135" y="199.7">3</text>
<text x="185" y="199.7">4</text>
<text x="235" y="199.7">5</text>
<text x="285" y="199.7">6</text>
</g>
</svg>
